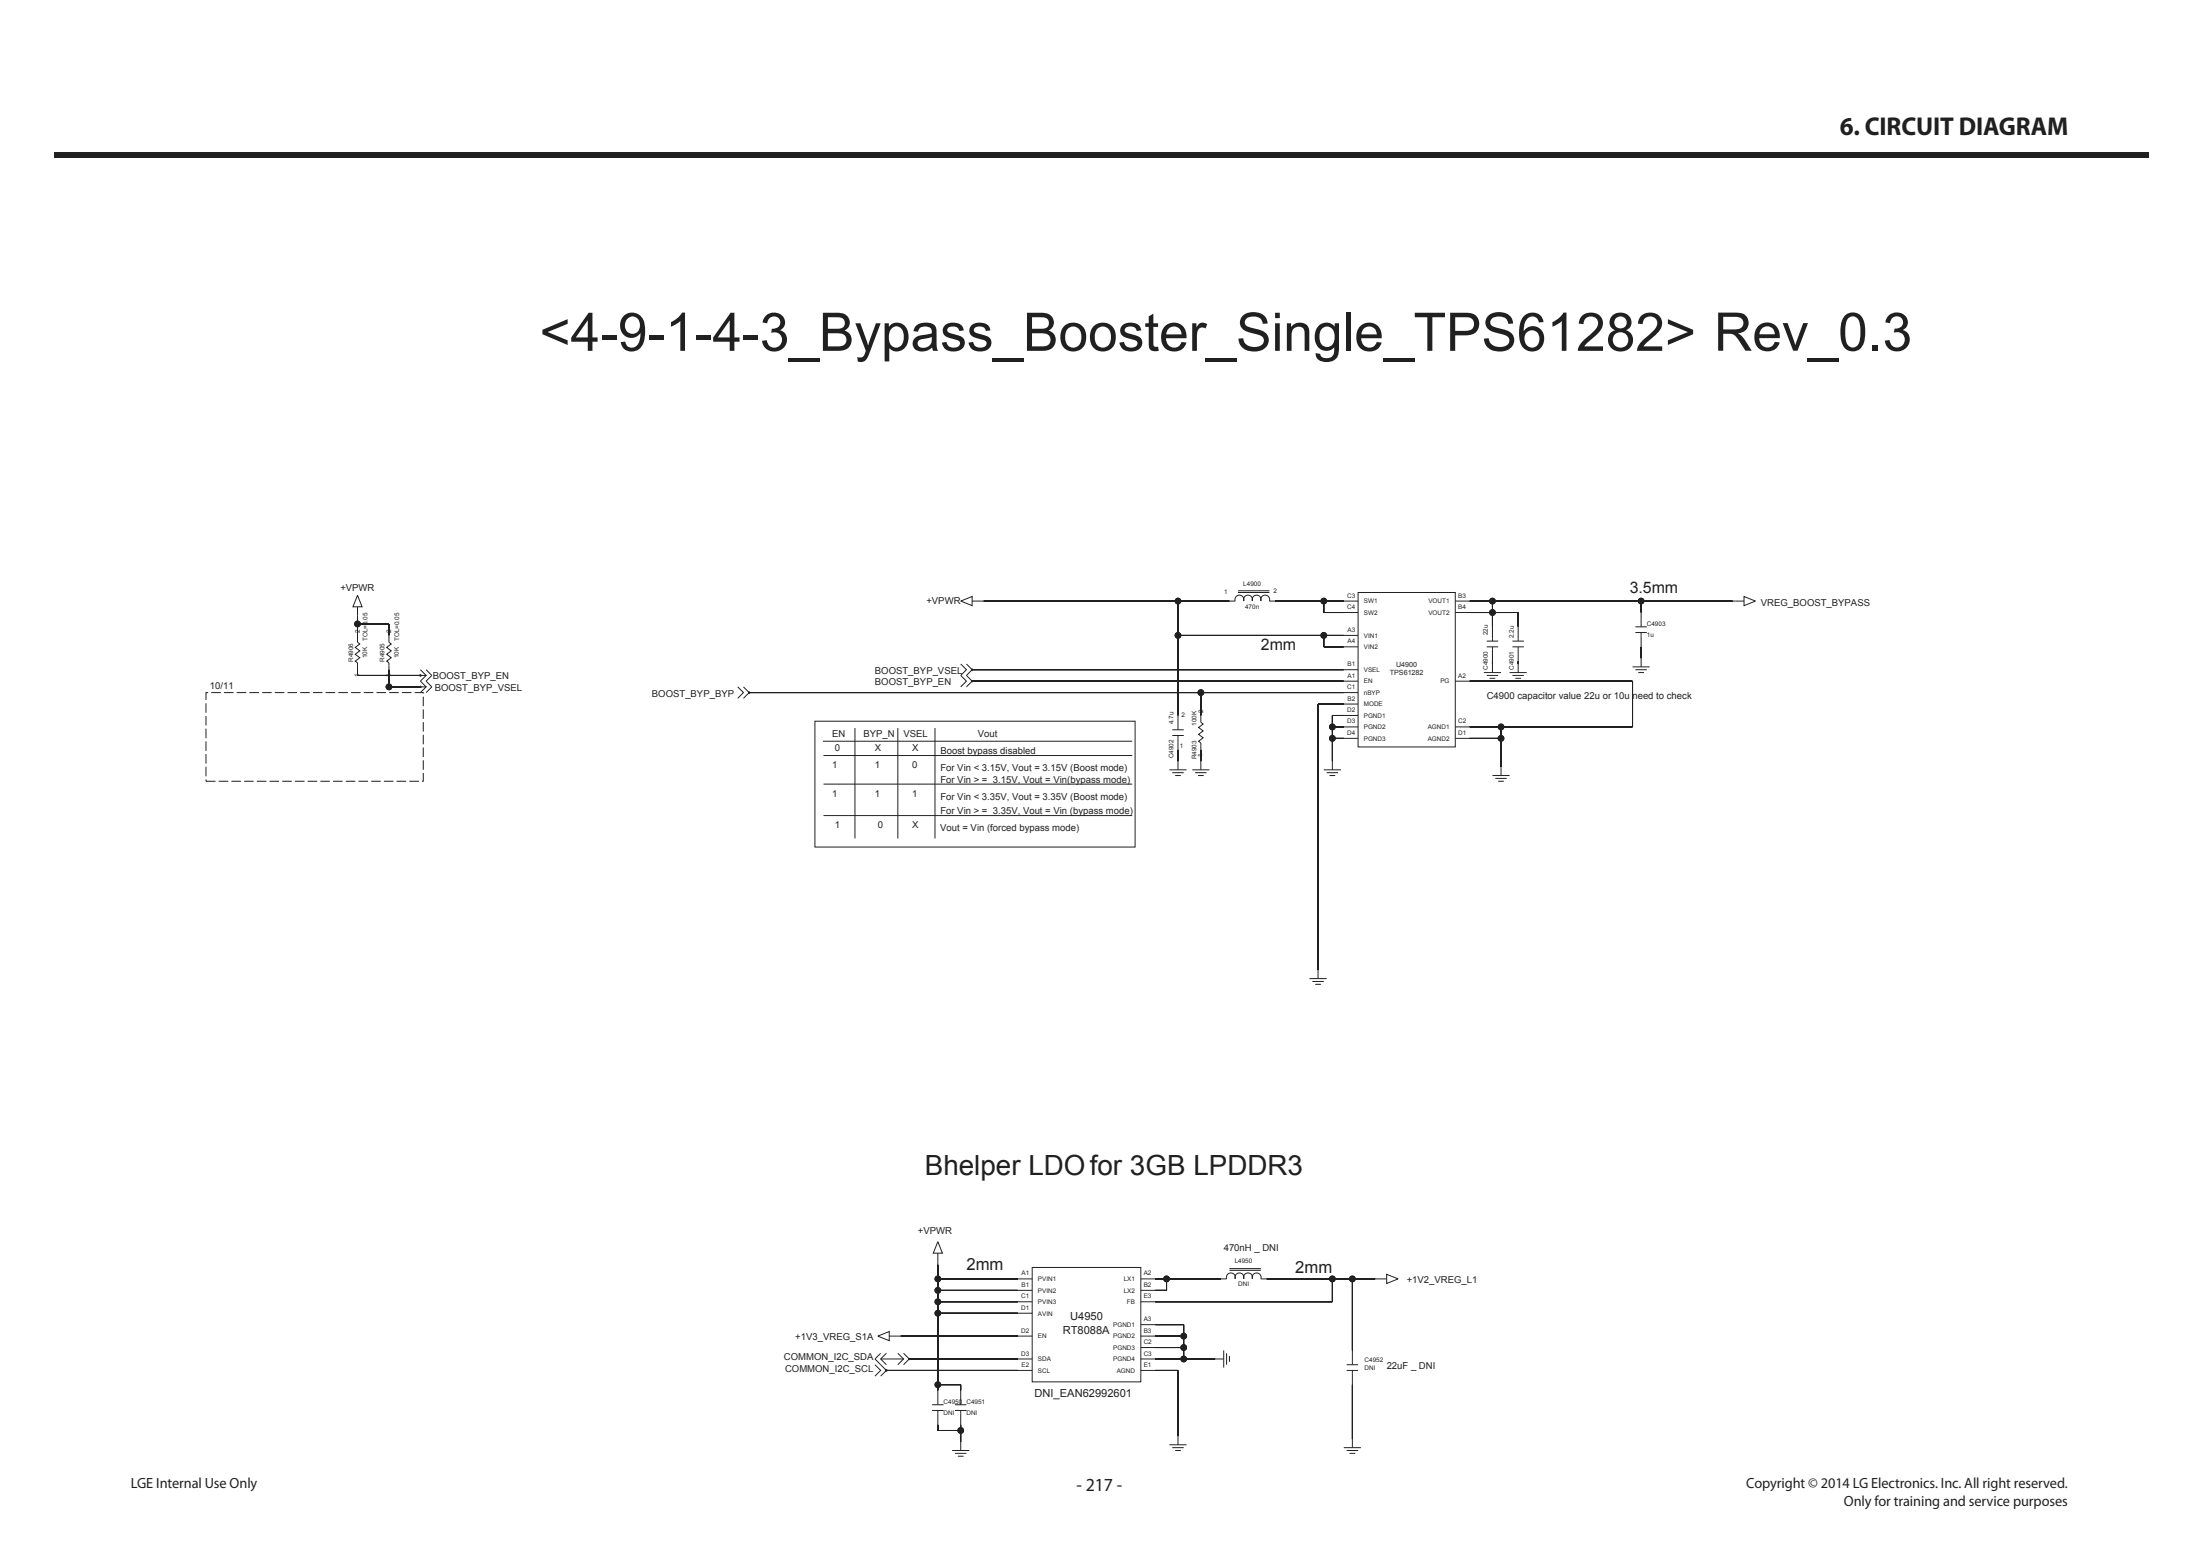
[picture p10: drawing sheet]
<svg xmlns="http://www.w3.org/2000/svg" width="420mm" height="297mm" viewBox="0 0 420 297" stroke-linecap="round" stroke-linejoin="round" font-family="sans-serif">
<path d="M10.4 29h400v1h-400z" fill="#231f20"/>
<g fill="none" stroke="#231f20" stroke-width=".19">
<path d="M167.6 255.1l2.2-.9v1.7zM168.2 258.3l-1.1 1.1 1.1 1.1M168.2 259.4h4.4M169.3 258.3l-1.1 1.1 1.1 1.1M169.8 255.1h2.2M171.5 258.3l1.1 1.1-1.1 1.1M172.6 258.3l1.1 1.1-1.1 1.1M173.7 259.4h.1M194.4 244.1h2.7M194.4 246.3h2.7M194.4 259.4h2.7M194.4 250.7h2.7"/>
<path d="M194.4 255.1h2.7M194.4 248.5h2.7M197.1 242h20.8v21.8h-20.8zM217.9 244.1h2.7M217.9 252.9h2.7M217.9 246.3h2.7M217.9 259.4h2.7M217.9 255.1h2.7M217.9 248.5h2.7M217.9 257.2h2.7M233.2 244.1h1.1a.86 .86 0 0 1 .8-1.1 .86 .86 0 0 1 .8 1.1 .86 .86 0 0 1 .8-1.1 .86 .86 0 0 1 .8 1.1 .86 .86 0 0 1 .9-1.1 .86 .86 0 0 1 .8 1.1 .86 .86 0 0 1 .8-1.1 .86 .86 0 0 1 .8 1.1h1.1M234.8 242.5h6"/>
<path d="M234.8 242.2h6M258.3 257.8v2.7M178 268.2h2.2M178 269.3h2.2M179.1 265.4v2.8M179.1 269.3v2.7M182.4 268.2h2.2M182.4 269.3h2.2M183.5 265.4v2.8M183.5 269.3v2.7M194.4 261.6h2.7M217.9 261.6h2.7"/>
<path d="M257.2 261.6h2.2M257.2 260.5h2.2M258.3 261.6v2.7"/>
</g>
<circle cx="173.7" cy="259.4" r=".11" fill="#231f20"/>
<g fill="none" stroke="#231f20" stroke-width=".19">
<path d="M179.1 237l.9 2.2h-1.8zM179.1 239.2v2.2M232.1 259.4h1.6M233.7 257.8v3.3M234.3 258.3v2.2M234.8 258.9v1.1M167.1 260.5l1.1 1.1-1.1 1.1M168.2 260.5l1.1 1.1-1.1 1.1M223.3 275.8h3.3M223.9 276.4h2.2M224.4 276.9h1.1M225 274.2v1.6"/>
<path d="M256.6 276.4h3.3M257.2 276.9h2.2M257.7 277.4h1.1M258.3 274.7v1.7"/>
<circle cx="173.7" cy="259.4" r=".11"/>
</g>
<circle cx="169.3" cy="261.6" r=".11" fill="#231f20"/>
<g fill="none" stroke="#231f20" stroke-width=".19">
<path d="M234.8 114.7h1.1a.86 .86 0 0 1 .8-1.1 .86 .86 0 0 1 .8 1.1 .86 .86 0 0 1 .9-1.1 .86 .86 0 0 1 .8 1.1 .86 .86 0 0 1 .8-1.1 .86 .86 0 0 1 .8 1.1 .86 .86 0 0 1 .8-1.1 .86 .86 0 0 1 .8 1.1h1.1M236.4 113.1h6M236.4 112.8h6M289.9 119.7v2.7M312.3 119.7h2.2M313.4 116.9v2.8M68.3 121.3v1.3l.4 .3-.9 .7 .9 .6-.9 .7 .9 .7-.9 .6 .5 .3v1.3M74.3 121.3v1.3l.4 .3-.9 .7 .9 .6-.9 .7 .9 .7-.9 .6 .5 .3v1.3M183.5 128.9l1.1 1.1-1.1 1.1M184.6 128.9l1.1 1.1-1.1 1.1M223.9 139.3h2.2M225 136.6v2.7"/>
<path d="M288.9 122.4h2.1M288.9 123.5h2.1M289.9 123.5v2.7M311.8 127.3h3.3M312.3 127.8h2.2M312.3 120.8h2.2M312.9 128.4h1.1M313.4 125.7v1.6M313.4 120.8v2.7M223.9 140.4h2.2M225 140.4v2.7M252.8 147h3.3"/>
<path d="M253.4 147.5h2.1M253.9 148.1h1.1M254.5 145.3v1.7M250.1 186.8h3.3M250.6 187.4h2.2M251.2 187.9h1.1M251.7 185.2v1.6M262.6 244.1h2.2M264.8 243.3l2.2 .8-2.2 .9zM181.8 276.9h3.3M182.4 277.4h2.2M182.9 278h1.1"/>
<path d="M183.5 275.3v1.6"/>
<circle cx="169.3" cy="261.6" r=".11"/>
</g>
<circle cx="185.7" cy="130" r=".11" fill="#231f20"/>
<g fill="none" stroke="#231f20" stroke-width=".19">
<path d="M183.5 114.7l2.2-.8v1.7zM185.7 114.7h2.1M140.9 131.1l1.1 1.1-1.1 1.1M142 131.1l1.1 1.1-1.1 1.1"/>
<circle cx="185.7" cy="130" r=".11"/>
</g>
<circle cx="143.1" cy="132.2" r=".11" fill="#231f20"/>
<g fill="none" stroke="#231f20" stroke-width=".19">
<path d="M183.5 126.8l1.1 1-1.1 1.1M184.6 126.8l1.1 1-1.1 1.1"/>
<circle cx="143.1" cy="132.2" r=".11"/>
</g>
<circle cx="185.7" cy="127.8" r=".11" fill="#231f20"/>
<g fill="none" stroke="#231f20" stroke-width=".19">
<path d="M68.3 113.7l.9 2.1h-1.8zM68.3 115.8v2.2M256.6 114.7h2.8M256.6 116.9h2.8M259.4 113.1h18.5v29.5h-18.5zM277.9 114.7h2.8M277.9 116.9h2.8M285 119.7v2.7M330.9 114.7h2.2M333.1 113.9l2.2 .8-2.2 .9zM80.3 128.9h1.1l-1.1 1.1M80.3 128.9h.1"/>
<path d="M80.3 127.8l1.1 1.1M81.4 127.8l1.1 1.1-1.1 1.1M229.3 136.6v1.3l.5 .3-.9 .7 .9 .6-.9 .7 .9 .6-.9 .7 .4 .3v1.3M256.6 123.5h2.8M256.6 134.4h2.8M256.6 127.8h2.8M256.6 130h2.8M256.6 136.6h2.8M256.6 132.2h2.8M256.6 138.8h2.8M256.6 121.3h2.8M277.9 130h2.8"/>
<path d="M277.9 138.8h2.8M283.4 128.4h3.3M283.9 128.9h2.2M283.9 123.5h2.2M283.9 122.4h2.2M284.5 129.5h1.1M285 126.8v1.6M285 123.5v2.7M288.3 128.4h3.3M288.9 128.9h2.1M289.4 129.5h1.1M289.9 126.8v1.6"/>
<path d="M223.3 147h3.3M223.9 147.5h2.2M224.4 148.1h1.1M225 145.3v1.7M227.7 147h3.3M228.2 147.5h2.2M228.8 148.1h1.1M229.3 145.3v1.7M256.6 141h2.8M277.9 141h2.8M285 148h3.3M285.6 148.6h2.2"/>
<path d="M286.1 149.1h1.1M286.7 146.4v1.6"/>
<circle cx="185.7" cy="127.8" r=".11"/>
</g>
<circle cx="80.3" cy="128.9" r=".11" fill="#231f20"/>
<g fill="none" stroke="#231f20" stroke-width=".19">
<path d="M80.3 131.1h1.1l-1.1 1.1M80.3 131.1h.1M80.3 130l1.1 1.1M81.4 130l1.1 1.1-1.1 1.1"/>
<circle cx="80.3" cy="128.9" r=".11"/>
</g>
<circle cx="80.3" cy="131.1" r=".11" fill="#231f20"/>
<g fill="none" stroke="#231f20" stroke-width=".19">
<path d="M225 143.1v2.2z"/>
<circle cx="80.3" cy="131.1" r=".11"/>
</g>
<path d="M285 126.2v.6z" fill="#231f20"/>
<path d="M280.7 130h31.1zM285 126.2v.6M286.7 138.8h25.1M286.7 138.8v7.6v-5.4M286.7 138.8v2.2M286.7 138.8h-6h31.1M311.8 130v8.8M229.3 143.1v2.2zM280.7 141h6z" fill="none" stroke="#231f20" stroke-width=".19"/>
<circle cx="286.7" cy="141" r=".55" fill="#231f20"/>
<circle cx="286.7" cy="141" r=".55" fill="none" stroke="#231f20" stroke-width=".19"/>
<circle cx="286.7" cy="138.8" r=".55" fill="#231f20"/>
<g fill="none" stroke="#231f20" stroke-width=".19">
<path d="M254.5 136.6h2.1zM254.5 138.8h2.1zM254.5 136.6v2.2M254.5 136.6v8.7v-4.3M254.5 138.8v2.2M254.5 141h2.1z"/>
<circle cx="286.7" cy="138.8" r=".55"/>
</g>
<circle cx="254.5" cy="141" r=".55" fill="#231f20"/>
<circle cx="254.5" cy="141" r=".55" fill="none" stroke="#231f20" stroke-width=".19"/>
<circle cx="254.5" cy="138.8" r=".55" fill="#231f20"/>
<circle cx="254.5" cy="138.8" r=".55" fill="none" stroke="#231f20" stroke-width=".19"/>
<path d="M289.9 126.2v.6z" fill="#231f20"/>
<path d="M289.9 126.2v.6M313.4 123.5v2.2zM220.6 259.4h11.5zM220.6 257.2h5.5zM220.6 255.1h5.5zM220.6 252.9h5.5zM226.1 257.2v2.2M226.1 255.1v2.1M226.1 252.9v2.2M226.1 252.9v6.5" fill="none" stroke="#231f20" stroke-width=".19"/>
<circle cx="226.1" cy="259.4" r=".55" fill="#231f20"/>
<circle cx="226.1" cy="259.4" r=".55" fill="none" stroke="#231f20" stroke-width=".19"/>
<circle cx="226.1" cy="257.2" r=".55" fill="#231f20"/>
<circle cx="226.1" cy="257.2" r=".55" fill="none" stroke="#231f20" stroke-width=".19"/>
<circle cx="226.1" cy="255.1" r=".55" fill="#231f20"/>
<g fill="none" stroke="#231f20" stroke-width=".19">
<path d="M220.6 261.6h4.4zM225 261.6v12.6zM258.3 264.3v10.4z"/>
<circle cx="226.1" cy="255.1" r=".55"/>
</g>
<path d="M183.5 272v1.1z" fill="#231f20"/>
<path d="M179.1 273.1h4.4zM183.5 272v1.1" fill="none" stroke="#231f20" stroke-width=".19"/>
<path d="M179.1 272v1.1z" fill="#231f20"/>
<path d="M179.1 272v1.1M183.5 273.1v2.2z" fill="none" stroke="#231f20" stroke-width=".19"/>
<circle cx="183.5" cy="273.1" r=".55" fill="#231f20"/>
<g fill="none" stroke="#231f20" stroke-width=".19">
<path d="M285 116.9h4.9M285 114.7h28.4M285 114.7h-4.3h50.2h-17.5M285 116.9h-4.3h9.2M285 114.7v2.2M285 114.7v5v-2.8M289.9 116.9v2.8zM313.4 114.7v2.2zM251.7 134.4h4.9zM251.7 134.4v50.8z"/>
<circle cx="183.5" cy="273.1" r=".55"/>
</g>
<circle cx="313.4" cy="114.7" r=".55" fill="#231f20"/>
<circle cx="313.4" cy="114.7" r=".55" fill="none" stroke="#231f20" stroke-width=".19"/>
<circle cx="285" cy="114.7" r=".55" fill="#231f20"/>
<circle cx="285" cy="114.7" r=".55" fill="none" stroke="#231f20" stroke-width=".19"/>
<circle cx="285" cy="116.9" r=".55" fill="#231f20"/>
<g fill="none" stroke="#231f20" stroke-width=".19">
<path d="M173.7 259.4h20.7zM220.6 248.5h33.9zM254.5 244.1v4.4M254.5 244.1h-12.6h20.7h-4.3M254.5 244.1h3.8M258.3 244.1v13.7zM169.3 261.6h25.1z"/>
<circle cx="285" cy="116.9" r=".55"/>
</g>
<circle cx="258.3" cy="244.1" r=".55" fill="#231f20"/>
<circle cx="258.3" cy="244.1" r=".55" fill="none" stroke="#231f20" stroke-width=".19"/>
<circle cx="254.5" cy="244.1" r=".55" fill="#231f20"/>
<g fill="none" stroke="#231f20" stroke-width=".19">
<path d="M187.8 114.7h47zM225 114.7v21.9v-15.3M225 114.7v6.6M225 121.3h31.6h-3.8M225 121.3h27.8M252.8 123.5h3.8zM252.8 121.3v2.2"/>
<circle cx="254.5" cy="244.1" r=".55"/>
</g>
<circle cx="252.8" cy="121.3" r=".55" fill="#231f20"/>
<circle cx="252.8" cy="121.3" r=".55" fill="none" stroke="#231f20" stroke-width=".19"/>
<circle cx="225" cy="121.3" r=".55" fill="#231f20"/>
<circle cx="225" cy="121.3" r=".55" fill="none" stroke="#231f20" stroke-width=".19"/>
<circle cx="225" cy="114.7" r=".55" fill="#231f20"/>
<g fill="none" stroke="#231f20" stroke-width=".19">
<path d="M68.3 119.1v2.2zM68.3 119.1h6M74.3 119.1v2.2z"/>
<circle cx="225" cy="114.7" r=".55"/>
</g>
<path d="M68.3 118v1.1z" fill="#231f20"/>
<path d="M68.3 118v1.1" fill="none" stroke="#231f20" stroke-width=".19"/>
<circle cx="68.3" cy="119.1" r=".55" fill="#231f20"/>
<circle cx="68.3" cy="119.1" r=".55" fill="none" stroke="#231f20" stroke-width=".19"/>
<path d="M183.5 264.3v1.1z" fill="#231f20"/>
<path d="M179.1 264.3h4.4zM183.5 264.3v1.1" fill="none" stroke="#231f20" stroke-width=".19"/>
<path d="M179.1 264.3v1.1z" fill="#231f20"/>
<path d="M179.1 248.5v2.2M179.1 246.3v2.2M179.1 244.1v2.2M179.1 244.1v-2.7v22.9M179.1 250.7v13.6M179.1 246.3h15.3zM179.1 248.5h15.3zM179.1 244.1h15.3zM179.1 250.7h15.3zM179.1 264.3v1.1" fill="none" stroke="#231f20" stroke-width=".19"/>
<circle cx="179.1" cy="248.5" r=".55" fill="#231f20"/>
<circle cx="179.1" cy="248.5" r=".55" fill="none" stroke="#231f20" stroke-width=".19"/>
<circle cx="179.1" cy="246.3" r=".55" fill="#231f20"/>
<circle cx="179.1" cy="246.3" r=".55" fill="none" stroke="#231f20" stroke-width=".19"/>
<circle cx="179.1" cy="244.1" r=".55" fill="#231f20"/>
<circle cx="179.1" cy="244.1" r=".55" fill="none" stroke="#231f20" stroke-width=".19"/>
<circle cx="179.1" cy="264.3" r=".55" fill="#231f20"/>
<circle cx="179.1" cy="264.3" r=".55" fill="none" stroke="#231f20" stroke-width=".19"/>
<circle cx="179.1" cy="250.7" r=".55" fill="#231f20"/>
<g fill="none" stroke="#231f20" stroke-width=".19">
<path d="M143.1 132.2h113.5zM229.3 132.2v4.4zM172 255.1h22.4z"/>
<circle cx="179.1" cy="250.7" r=".55"/>
</g>
<circle cx="229.3" cy="132.2" r=".55" fill="#231f20"/>
<circle cx="229.3" cy="132.2" r=".55" fill="none" stroke="#231f20" stroke-width=".19"/>
<path d="M74.3 131.1h.1M74.3 127.8v3.3zM74.3 131.1h6z" fill="none" stroke="#231f20" stroke-width=".19"/>
<path d="M74 130.9h.6v.5h-.6z" fill="#231f20"/>
<path d="M74 130.9h.6v.5h-.6z" fill="none" stroke="#231f20" stroke-width=".19"/>
<circle cx="74.3" cy="131.1" r=".55" fill="#231f20"/>
<g fill="none" stroke="#231f20" stroke-width=".19">
<path d="M68.3 128.9h12zM185.7 127.8h70.9z"/>
<circle cx="74.3" cy="131.1" r=".55"/>
</g>
<path d="M68.3 127.8v1.1z" fill="#231f20"/>
<path d="M243.5 114.7h13.1zM252.8 116.9h3.8zM252.8 114.7v2.2M68.3 127.8v1.1M185.7 130h70.9z" fill="none" stroke="#231f20" stroke-width=".19"/>
<circle cx="252.8" cy="114.7" r=".55" fill="#231f20"/>
<g fill="none" stroke="#231f20" stroke-width=".19">
<path d="M220.6 244.1h12.6zM220.6 246.3h2.2zM222.8 244.1v2.2"/>
<circle cx="252.8" cy="114.7" r=".55"/>
</g>
<circle cx="222.8" cy="244.1" r=".55" fill="#231f20"/>
<g fill="none" stroke="#231f20" stroke-width=".19">
<path d="M155.6 137.7h61.2v24h-61.2zM163.3 139v21.1M171.5 139v21.1M178.6 139v21.1M157.2 141.5h59M157.3 144.2h58.9M157.3 149.7h58.9M157.3 155.7h58.9"/>
<circle cx="222.8" cy="244.1" r=".55"/>
</g>
<path d="M39.3 132.2h41.5v16.9h-41.5z" fill="none" stroke="#231f20" stroke-width=".19" stroke-dasharray="1.8 .6" stroke-linecap="butt"/>
<text font-size="10.2" fill="#231f20" x="103" y="67">&lt;4-9-1-4-3_Bypass_Booster_Single_TPS61282&gt; Rev_0.3</text>
<text font-size="5.3" fill="#231f20" x="176.6" y="224.3">Bhelper LDOfor 3GB LPDDR3</text>
<text font-size="4.9" fill="#231f20" x="351.4" y="25.7">6. CIRCUIT DIAGRAM</text>
<text font-size="3.5" fill="#231f20" x="205.6" y="284.6">- 217 -</text>
<g font-size="3.2" fill="#231f20">
<text x="184.6" y="242.5">2mm</text>
<text x="247.4" y="243">2mm</text>
</g>
<g font-size="3" fill="#231f20">
<text x="311.2" y="113.1">3.5mm</text>
<text x="240.8" y="124">2mm</text>
</g>
<g font-size="2.8" fill="#231f20">
<text x="25" y="284.1">LGE Internal Use Only</text>
<text x="333.5" y="284.1">Copyright © 2014 LG Electronics. Inc. All right reserved.</text>
<text x="352.2" y="287.5">Only for training and service purposes</text>
</g>
<g font-size="2.1" fill="#231f20">
<text x="203" y="254.7">RT8088A</text>
<text x="204.4" y="252">U4950</text>
<text x="197.6" y="266.7">DNI_EAN62992601</text>
</g>
<g font-size="1.8" fill="#231f20">
<text x="65" y="112.8">+VPWR</text>
<text x="176.9" y="115.3">+VPWR</text>
<text x="336.3" y="115.7">VREG_BOOST_BYPASS</text>
<text x="40.1" y="131.6">10/11</text>
<text x="82.6" y="129.7">BOOST_BYP_EN</text>
<text x="83" y="131.9">BOOST_BYP_VSEL</text>
<text x="167.1" y="128.6">BOOST_BYP_VSEL</text>
<text x="167.1" y="130.8">BOOST_BYP_EN</text>
<text x="124.5" y="133">BOOST_BYP_BYP</text>
<text x="283.9" y="133.5">C4900 capacitor value 22u or 10u need to check</text>
<text x="158.9" y="140.6">EN</text>
<text x="159.5" y="143.4">0</text>
<text x="164.9" y="140.6">BYP_N</text>
<text x="167.1" y="143.4">X</text>
<text x="172.6" y="140.6">VSEL</text>
<text x="174.2" y="143.4">X</text>
<text x="179.6" y="144">Boost bypass disabled</text>
<text x="186.8" y="140.6">Vout</text>
<text x="158.9" y="146.6">1</text>
<text x="167.1" y="146.6">1</text>
<text x="174.2" y="146.6">0</text>
<text x="179.6" y="147.2">For Vin &lt; 3.15V, Vout = 3.15V (Boost mode)</text>
<text x="179.6" y="149.4">For Vin &gt; = 3.15V, Vout = Vin(bypass mode)</text>
<text x="158.9" y="152.1">1</text>
<text x="167.1" y="152.1">1</text>
<text x="174.2" y="152.1">1</text>
<text x="179.6" y="152.7">For Vin &lt; 3.35V, Vout = 3.35V (Boost mode)</text>
<text x="179.6" y="155.4">For Vin &gt; = 3.35V, Vout = Vin (bypass mode)</text>
<text x="159.5" y="158.1">1</text>
<text x="167.6" y="158.1">0</text>
<text x="174.2" y="158.1">X</text>
<text x="179.6" y="158.7">Vout = Vin (forced bypass mode)</text>
<text x="175.3" y="235.6">+VPWR</text>
<text x="233.7" y="238.9">470nH _ DNI</text>
<text x="268.7" y="244.9">+1V2_VREG_L1</text>
<text x="151.9" y="255.8">+1V3_VREG_S1A</text>
<text x="149.7" y="259.7">COMMON_I2C_SDA</text>
<text x="149.9" y="261.8">COMMON_I2C_SCL</text>
<text x="264.8" y="261.3">22uF _ DNI</text>
</g>
<g font-size="1.4" fill="#231f20">
<text x="265.4" y="128.9">TPS61282</text>
<text x="266.6" y="127.2">U4900</text>
</g>
<g font-size="1.2" fill="#231f20">
<text x="233.8" y="113.3">1</text>
<text x="237.4" y="111.8">L4900</text>
<text x="243.2" y="113.2">2</text>
<text x="237.8" y="116.2">470n</text>
<text x="257.3" y="116.3">C4</text>
<text x="257.3" y="114.1">C3</text>
<text x="260.5" y="115.2">SW1</text>
<text x="260.5" y="117.4">SW2</text>
<text x="272.8" y="117.4">VOUT2</text>
<text x="272.8" y="115.2">VOUT1</text>
<text x="278.5" y="114.1">B3</text>
<text x="278.5" y="116.3">B4</text>
<text x="314.5" y="119.4">C4903</text>
<text x="68.7" y="120.8" transform="rotate(-90 68.7 120.8)">2</text>
<text x="70.2" y="125.7" transform="rotate(-90 70.2 125.7)">10K</text>
<text x="70.2" y="122.4" transform="rotate(-90 70.2 122.4)">TOL=0.05</text>
<text x="74.7" y="120.8" transform="rotate(-90 74.7 120.8)">2</text>
<text x="76.2" y="125.7" transform="rotate(-90 76.2 125.7)">10K</text>
<text x="76.2" y="122.4" transform="rotate(-90 76.2 122.4)">TOL=0.05</text>
<text x="257.3" y="122.8">A4</text>
<text x="257.3" y="120.6">A3</text>
<text x="260.5" y="121.7">VIN1</text>
<text x="260.5" y="123.9">VIN2</text>
<text x="284.2" y="121.3" transform="rotate(-90 284.2 121.3)">22u</text>
<text x="289.1" y="121.8" transform="rotate(-90 289.1 121.8)">2.2u</text>
<text x="314.5" y="121.6">1u</text>
<text x="67.4" y="126.4" transform="rotate(-90 67.4 126.4)">R4906</text>
<text x="68.6" y="129.2" transform="rotate(-90 68.6 129.2)">1</text>
<text x="73.4" y="126.4" transform="rotate(-90 73.4 126.4)">R4905</text>
<text x="74.6" y="129.2" transform="rotate(-90 74.6 129.2)">1</text>
<text x="257.3" y="131.6">C1</text>
<text x="257.3" y="129.4">A1</text>
<text x="257.3" y="127.2">B1</text>
<text x="260.5" y="128.3">VSEL</text>
<text x="260.5" y="130.5">EN</text>
<text x="275.1" y="130.5">PG</text>
<text x="278.5" y="129.4">A2</text>
<text x="284.2" y="127.8" transform="rotate(-90 284.2 127.8)">C4900</text>
<text x="289.1" y="127.8" transform="rotate(-90 289.1 127.8)">C4901</text>
<text x="225.6" y="136.8">2</text>
<text x="229.8" y="136" transform="rotate(-90 229.8 136)">2</text>
<text x="257.3" y="135.9">D2</text>
<text x="257.3" y="133.7">B2</text>
<text x="260.5" y="134.8">MODE</text>
<text x="260.5" y="137">PGND1</text>
<text x="260.5" y="132.7">nBYP</text>
<text x="224.1" y="138.2" transform="rotate(-90 224.1 138.2)">4.7u</text>
<text x="225.3" y="142.8">1</text>
<text x="228.5" y="138.6" transform="rotate(-90 228.5 138.6)">100K</text>
<text x="257.3" y="138.1">D3</text>
<text x="257.3" y="140.3">D4</text>
<text x="260.5" y="141.4">PGND3</text>
<text x="260.5" y="139.2">PGND2</text>
<text x="272.7" y="139.2">AGND1</text>
<text x="272.7" y="141.4">AGND2</text>
<text x="278.5" y="140.3">D1</text>
<text x="278.5" y="138.1">C2</text>
<text x="224.1" y="144.8" transform="rotate(-90 224.1 144.8)">C4902</text>
<text x="228.5" y="144.9" transform="rotate(-90 228.5 144.9)">R4903</text>
<text x="229.7" y="144.5" transform="rotate(-90 229.7 144.5)">1</text>
<text x="195.1" y="243.5">A1</text>
<text x="195.1" y="245.7">B1</text>
<text x="198.2" y="244.6">PVIN1</text>
<text x="214.6" y="244.6">LX1</text>
<text x="218.4" y="245.7">B2</text>
<text x="218.4" y="243.5">A2</text>
<text x="235.8" y="241.2">L4950</text>
<text x="236.5" y="245.6">DNI</text>
<text x="195" y="247.9">C1</text>
<text x="195" y="250">D1</text>
<text x="198.2" y="246.8">PVIN2</text>
<text x="198.2" y="251.1">AVIN</text>
<text x="198.2" y="248.9">PVIN3</text>
<text x="214.6" y="246.8">LX2</text>
<text x="215.2" y="248.9">FB</text>
<text x="218.4" y="247.9">E3</text>
<text x="195" y="254.4">D2</text>
<text x="198.2" y="255.5">EN</text>
<text x="212.6" y="253.3">PGND1</text>
<text x="212.6" y="255.5">PGND2</text>
<text x="212.6" y="257.7">PGND3</text>
<text x="218.4" y="256.6">C2</text>
<text x="218.4" y="254.4">B3</text>
<text x="218.4" y="252.2">A3</text>
<text x="195" y="258.8">D3</text>
<text x="195.1" y="261">E2</text>
<text x="198.2" y="259.9">SDA</text>
<text x="198.2" y="262">SCL</text>
<text x="212.6" y="259.9">PGND4</text>
<text x="213.3" y="262">AGND</text>
<text x="218.4" y="261">E1</text>
<text x="218.4" y="258.8">C3</text>
<text x="260.6" y="259.9">C4952</text>
<text x="260.6" y="261.6">DNI</text>
<text x="180.2" y="267.9">C4950 C4951</text>
<text x="180.2" y="270.1">DNI</text>
<text x="184.6" y="270.1">DNI</text>
</g>
</svg>
